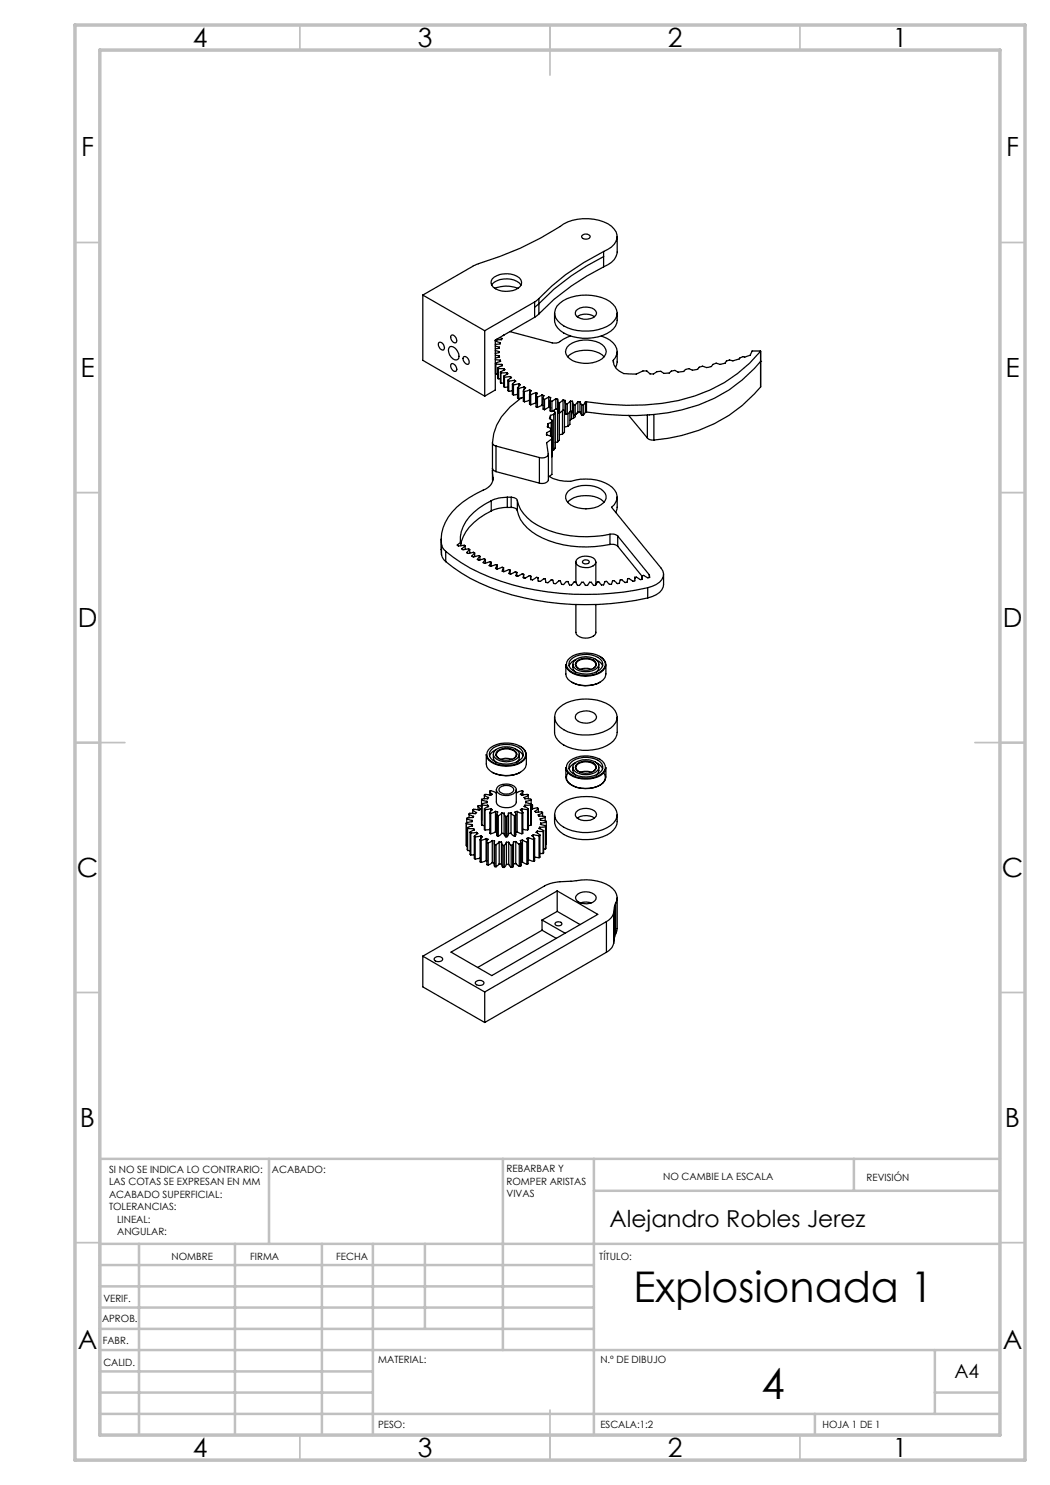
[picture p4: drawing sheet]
<svg xmlns="http://www.w3.org/2000/svg" width="210mm" height="297mm" viewBox="0 0 210 297" stroke-linecap="round" stroke-linejoin="round" font-family="sans-serif">
<g fill="none" stroke="#c0c0c0" stroke-width=".35">
<path d="M60 5v5M110 5v10M160 5v5M15 48.5h5M200 48.5h5M15 98.5h5M200 98.5h5M15 148.5h10M195 148.5h10M15 198.5h5M200 198.5h5M15 248.5h5"/>
<path d="M200 248.5h5M60 287v5M110 282v10M160 287v5"/>
</g>
<g fill="none" stroke="#c0c0c0" stroke-width=".5">
<path d="M53.8 231.8v17M100.6 231.8v38.2M118.8 231.8v55.2M118.8 238.2h81.2M170.8 231.8v6.4M200 231.8h-180v55.2M20 248.8h180M20 257.3h98.8M20 253h98.8M27.8 248.8v38.2M47 248.8v38.2M64.4 248.8v38.2"/>
<path d="M74.6 248.8v38.2M85 248.8v17M20 265.8h98.8M20 261.5h98.8M20 278.5h54.6M20 274.3h54.6M20 270h180M187 278.5h13M187 270v12.8M20 282.8h180M163 282.8v4.2"/>
</g>
<path d="M15 5h190v287h-190zM20 10h180v277h-180z" fill="none" stroke="#c0c0c0" stroke-width=".7"/>
<g fill="none" stroke="#000" stroke-width=".25">
<path d="M84.6 59l12.3 7.1M84.6 59v13.1l12.3 7.1M98.3 57a4 4 0 0 1 5.1-.7l.8 .7M98.5 55.8a4.2 4.2 0 0 1 5.7 .2 1.37 1.37 0 0 1-1 1.9 4.2 4.2 0 0 1-4.8-.9l-.2-.4zM98.9 57.6l.5-.1a6.7 6.7 0 0 1 4.2 .1M107.8 59.7l-.9 .7M107.8 59.7v3.1M116.4 47.1a1.04 1.04 0 0 1 1.6 .2 1 1 0 0 1-1.7 0zM120.7 50.3a4 4 0 0 0 2.7-2.6 3.4 3.4 0 0 0-2.6-3.3 9.5 9.5 0 0 0-8.8 .9 70.8 70.8 0 0 1-16.8 7.6l-10.6 6.1M120.7 50.3a44.1 44.1 0 0 0-12.9 9.4M120.7 51.3a44.8 44.8 0 0 0-13.2 9.7l-.6 .4M120.7 53.4a46.1 46.1 0 0 0-12.9 9.4"/>
<path d="M120.7 50.3v3.1M123.4 47.3v3.1a3.6 3.6 0 0 1-2.7 3M87.7 68.6l.1-.1a1.01 1.01 0 0 1 .9 1.5 1.05 1.05 0 0 1-1-1.4zM89.9 69.4a1.58 1.58 0 0 1 1.9 1.4v.8l-.3 .3a1.51 1.51 0 0 1-1.8-1.4v-.5zM90.3 72.7a1.02 1.02 0 0 1 .9 1.6 1.01 1.01 0 0 1-.9-1.6zM90.3 67a1.02 1.02 0 0 1 .9 1.5 1.01 1.01 0 0 1-.9-1.5zM92.8 71.3a1.01 1.01 0 0 1 .9 1.5 1.02 1.02 0 0 1-.9-1.5zM96.9 66.1v13.1M99.1 71.9l.9 .1M99.1 71l.8 .2M99.1 70.1l.7 .2v.2M99.1 69.2l.8 .2-.1 .3-.7 .1"/>
<path d="M99.1 72.6l.1 .2M99.1 72.6l.1 2.3M99.2 72.8l1.2 .1M99.2 74.9h.3M99.2 72.8v2.1M99.4 67.8v.2M99.5 73.5l.1 .2M99.5 73.5l.1 2.2M99.6 73.7h1.2M99.6 75.7l.5 .1M99.6 73.7v2M99.8 70.5l-.7 .2"/>
<path d="M99.8 70.3v.2M99.9 71.2v.2l-.8 .2M99.9 71.2v.2M99.9 67.5l.5 .2-.1 .2-1 .1-.2 .2 1 .3-.1 .3-.9 .1M100 72l.1 .3-1 .3M100 72v.3M100.1 74.4l.1 .2M100.1 74.4l.1 2.2M100.2 76.6h.6M100.2 74.6v2M100.4 72.9l.1 .2-1 .4M100.4 72.9v.3"/>
<path d="M100.8 75.2l.1 .2M100.8 75.2v2.1l.1 .2M100.8 67l-.2 .1M100.8 73.7l.2 .2-.9 .5M100.8 73.7v.3M100.9 75.4v2.1M101.4 74.5l.2 .3-.8 .4M101.4 74.5l-1.2 .1M101.4 74.5v.4M101.6 76.1l.1 .1M101.6 76.1v2l.1 .2M101.6 77.4l-.7 .1"/>
<path d="M101.7 76.2v2.1M102 66.3l8.5 2.3a1.76 1.76 0 0 0 1.5-.3l2.1-1.1M102.1 75.3l.2 .2-.7 .6M102.1 75.3l-1.2 .1M102.1 75.3v.4M102.5 76.8l.2 .2M102.5 76.8v2.1l.2 .1M102.5 78.2l-.8 .1M102.7 77v2M102.9 76.1l.3 .1-.7 .6M102.9 76.1l-1.2 .1M102.9 76.1v.3"/>
<path d="M103.5 77.5l.3 .2M103.5 77.5v2.1l.3 .1M103.5 78.8l-.8 .2M103.8 77.7v2M103.8 76.8l.3 .1-.6 .6M103.8 76.8l-1.1 .2M103.8 76.8v.4M104.2 79.6a11.7 11.7 0 0 0-5.7 8.9M104.7 78.2l.2 .1M104.7 78.2v2.1l.2 .1M104.7 79.5l-.9 .2M104.8 77.4l.3 .2-.4 .6"/>
<path d="M104.8 77.4l-1 .3M104.8 77.4v.5M104.9 78.3v2.1M105.9 78.8l.3 .1M105.9 78.8v2.1l.3 .1M105.9 78l.3 .1a.27 .27 0 0 1 0 .3 .27 .27 0 0 1-.2 .2l-.1 .2M105.9 78l-1 .3M105.9 78v.7M106.2 78.9v2.1M106.9 63.5l-7.8 4.5v10l-2.2 1.2M106.9 60.4l-10 5.7M106.9 60.4v3.1"/>
<path d="M107.1 78.5l.3 .1a.28 .28 0 0 1 .1 .3 .28 .28 0 0 1-.2 .2l-.1 .2M107.1 78.5l-.9 .4M107.1 78.5v2.1l-.9 .4M107.2 79.3l.3 .1M107.2 79.3v2.1l.3 .1M107.5 79.4v2.1M107.8 62.8l-.9 .7M108.4 79l.4 .1-.2 .7M108.4 79l-.9 .4M108.4 79v2M108.6 79.8l.3 .1M108.6 79.8v2l.3 .1"/>
<path d="M108.9 79.9v2M109.7 79.4l.4 .1v.7l.3 .1M109.7 79.4l-.8 .5M109.7 79.4v2.1M110.9 62.6a3.6 3.6 0 0 0 2.7 4.4 9.2 9.2 0 0 0 9.1-1.2 3.4 3.4 0 0 0 .7-3.2M111.2 79.8h.3l.1 .7M111.2 79.8l-.8 .5M111.2 79.8v2M111.4 61.2a8.2 8.2 0 0 1 8-1.9 4.8 4.8 0 0 1 3.9 2.6 2.85 2.85 0 0 1-1.9 3.4 9.5 9.5 0 0 1-9.3-.6 2.39 2.39 0 0 1-.7-3.5zM113.5 69.4a5.7 5.7 0 0 1 7.4 0 1.75 1.75 0 0 1-1 2.7 6.1 6.1 0 0 1-6-.4 1.59 1.59 0 0 1-.4-2.3zM113.5 71.4a5.7 5.7 0 0 1 7.3 0M115.2 62.1a2.95 2.95 0 0 1 4 .1 .93 .93 0 0 1-.6 1.4 2.82 2.82 0 0 1-3.5-.7z"/>
<path d="M115.4 63.4a3.1 3.1 0 0 1 3.5 0M120.3 67.2a4.1 4.1 0 0 1 3.1 3.1l-.3 1.2-.4 .6M122.7 72.1v.4M123.4 70.3v2.1l-.2 1M152.1 70.2h-1.7l-.4 .8-1.1 .4-.3-.1-.6 .3a2.37 2.37 0 0 1-2.1 .4l-.6 .2-.3 .4-1 .3-.8-.3-.6 .3a1.54 1.54 0 0 1-2.1 .3l-.7 .2-.3 .5-.5 .1h-.5l-.7-.3-.7 .2-.4 .4-1.1 .1-.6-.3-.7 .1a1.58 1.58 0 0 1-2.1 .1h-.8l-.7 .5h-.7l-.6-.6h-.8l-1.4 .6h-1.4a2.96 2.96 0 0 1-3.1-2.7M152.1 70.2a29.1 29.1 0 0 1-19.7 10.5 53.1 53.1 0 0 1-15.1-.3M152.1 72.3a28.7 28.7 0 0 1-18.5 10.2l-2.8 .4M152.1 70.2v7.2a30.2 30.2 0 0 1-21.3 10.6M152.1 72.3h.1M98.5 94.1l.1 1.4M98.5 93.7a.8 .8 0 0 0 .7 .6M98.5 88.5a.8 .8 0 0 0 .7 .7"/>
<path d="M98.5 88.5v7.6M98.6 95.5a2.58 2.58 0 0 1-2 2.5 15.3 15.3 0 0 0-7.5 6.5 7.5 7.5 0 0 0-.8 4.4M98.6 95.5v.5M99.2 94.3l8.7 2.3M99.2 89.2l8.7 2.3M99.2 89.2v5.1M101.5 99.4a6.9 6.9 0 0 0-3.3 .8M101.5 99.4h.7M101.5 99.4v2.1M102.2 99.4a1.2 1.2 0 0 1 1.3 .7M102.2 99.4v2.1M105.9 80l-1 .4"/>
<path d="M107.9 91.5v5.1M108.4 81l-.9 .5M108.4 81l.2 .1M109.3 86.5v.5l1.1 .3v7.6l-.5 .4M109.3 86.5v.5M109.6 84.7l-.1 .7 .7 .3M109.6 84.7v.7M109.7 90.9v5.1a1.35 1.35 0 0 1-1.8 .6M109.7 95.2a7.7 7.7 0 0 0 6.4 .6 7.8 7.8 0 0 1 6.8 2.2 2.33 2.33 0 0 1-.6 3.5l9.9 12.1a2.07 2.07 0 0 1-1 3.3l-1.7 .6M109.7 81.5l-.8 .4M109.7 81.5l.4 .1M110.1 80.1v2.1l.3 .1"/>
<path d="M110.1 83.1l-.2 .6 .6 .4M110.1 86.1l-.8 .4M110.1 83.1v.8M110.1 86.1v1.1M110.2 85.7l-.1 .4M110.2 85.7v1.6M110.2 84.5l-.6 .2M110.2 84.5v2.8M110.4 87.8l-1.1 .7 .3 2.3a1.06 1.06 0 0 1-1.4 .8l-.3-.1M110.4 80.3v2M110.5 84.1l-.3 .4M110.5 84.1l-.1 7.3"/>
<path d="M110.6 82.2l.5 .3M110.7 82.9l-.6 .2M110.7 82.9v7.1M110.7 90l-.2 .1M110.8 82.1v.2M111.1 82.5l-.4 .4M111.1 82.5v7.1l-.4 .4M111.2 81.8l-.8 .5M111.2 81.8l.3 .1M111.5 81.9v6.5M111.5 88.4l-.4 .1M111.5 80l.1 2.5"/>
<path d="M111.6 80.5l.3 .1M111.6 82.5l.3 .1M111.6 80.5v2M111.9 82.6v5.4l-.4 .4M111.9 80.6v2M112.5 82.2v4.6M112.5 86.8l-.6 .2M112.6 80l.4 .1M112.6 80l-.7 .6M112.6 82.1l-.7 .5M112.6 82.1h.4M112.6 80v2.1"/>
<path d="M112.9 82.1v4.4l-.4 .3M113 80.1l.1 .6M113 82.1l.1 .7M113 80.1v2M113.1 80.7l.4 .1M113.1 82.8h.4M113.1 80.7v2.1M113.5 80.8v2M113.6 82.8v2.5M113.6 85.3l-.7 .1M113.6 98.2a5.9 5.9 0 0 1 7.1 0 1.62 1.62 0 0 1-.5 2.8 5.9 5.9 0 0 1-6.5-.4 1.58 1.58 0 0 1-.1-2.4zM114 82.4v2.5l-.4 .4"/>
<path d="M114.1 80.2l.4 .1M114.1 80.2l-.6 .6M114.1 82.2l-.6 .6M114.1 82.2l.4 .1M114.1 80.2v2M114.3 83.8l-.3 .3M114.3 82.3v1.5M114.5 80.3l.2 .6M114.5 82.3l.1 .3a.35 .35 0 0 0 .4 .4M114.5 80.3v2M114.7 83.7l-.4 .1M114.7 80.9l.3 .1"/>
<path d="M114.7 80.9v2.8M115 81v2M115.6 80.3l.4 .1M115.6 80.3l-.6 .7M115.6 82.4l-.6 .6M115.6 82.4h.4M115.6 80.3v2.1M115.6 82.5l-.5 .5v.3l-.4 .4M115.6 82.4v.1M116 80.4l.3 .6M116 82.4l.3 .6M116 80.4v2"/>
<path d="M116 82.4l-.4 .1M116.3 81h.4M116.3 83h.4M116.3 81v2M116.7 81v2M117.1 80.4h.2M117.1 80.4l-.4 .6M117.1 82.4l-.4 .6M117.1 82.4h.2M117.1 80.4v2M117.3 82.4a56.1 56.1 0 0 0 13.5 .5M117.3 80.4v2"/>
<path d="M123.4 99.4v2.1l-.2 1M125.7 83.1l3.8 4.5M129.5 87.6a1.44 1.44 0 0 0 1.3 .4M129.5 83v4.6M130.8 82.9v5.1M88.2 107.8l.1 3.1M88.3 108.9l.2 .6 .6 .8M88.3 110.9l.4 .9 .4 .5M88.3 108.9v2M89.1 110.3a39.8 39.8 0 0 0 20.5 8.1 56.8 56.8 0 0 0 19.9-.9M89.1 112.3a39.8 39.8 0 0 0 20.5 8.1 56.8 56.8 0 0 0 19.9-.8M89.1 110.3v2"/>
<path d="M92.2 108.4l-.8 .6 .3 .2 1.2-.2 .1 .2M92.2 108.4v.7M93 109.2l-.6 .6 .1 .1a.48 .48 0 0 0 .7 0l.5-.2 .2 .2M93 109.2v.7M93.9 109.9l-.6 .6 .3 .2 1.1-.2 .2 .1M93.9 109.9v.7M94.9 110.6l-.5 .6 .1 .1a.43 .43 0 0 0 .7 0l.5-.2 .3 .2M94.9 110.6v.7M96 111.3l-.5 .6a1.41 1.41 0 0 0 1.4-.1l.2 .1M96 111.3v.7M97.1 111.9l-.2 .2a.28 .28 0 0 0-.2 .2 .28 .28 0 0 0 .1 .3l.1 .1 1.1-.3 .2 .1M97.1 111.9v.7"/>
<path d="M98.2 100.2a10.9 10.9 0 0 0-5.9 6.1l-.2 1 .1 1.1M98.2 112.5l-.4 .6 .3 .2 1.1-.4 .2 .1M98.2 102.2a10.9 10.9 0 0 0-5.9 6.2l-.1 .4M98.2 100.2v2M98.2 112.5v.7M99.4 113l-.3 .7 .3 .1M99.4 113v.8M100.7 113.6l-.3-.2-1 .4M100.7 113.6l-.1 .1a.38 .38 0 0 0-.1 .6 .38 .38 0 0 0 .6-.1l.6-.3 .3 .1M100.7 113.6v.7M101.5 101.5a6.9 6.9 0 0 0-3.3 .7M101.5 101.5h.7"/>
<path d="M102 114v.2a.36 .36 0 0 0-.1 .6 .36 .36 0 0 0 .6-.2l.5-.2 .4 .1M102 114v.8M102.2 101.5a1.09 1.09 0 0 1 1.3 .7M103.4 114.5l-.1 .1a.38 .38 0 0 0 0 .6 .38 .38 0 0 0 .6-.1l.5-.3 .3 .1M103.4 114.5v.7M103.5 100.1a7.9 7.9 0 0 0 5 5.5 21.8 21.8 0 0 0 13.5 1.3M103.5 102.2a7.9 7.9 0 0 0 5 5.4 21.8 21.8 0 0 0 13.5 1.3M103.5 100.1v2.1M104.7 114.9v.1a.41 .41 0 0 0 .2 .6 .41 .41 0 0 0 .5-.2l.4-.3 .4 .1M104.7 114.9v.7M106.2 115.2v.2a.41 .41 0 0 0 .1 .6 .41 .41 0 0 0 .6-.3l.4-.2h.3M106.2 115.2v.7"/>
<path d="M107.6 115.5v.1M113.5 100.4a5.8 5.8 0 0 1 7.3 0M115.2 112.4v4M115.5 111.8a2.85 2.85 0 0 1 3.5 .1 .8 .8 0 0 1-.4 1.3 2.91 2.91 0 0 1-3.3-.5v-.7zM116.7 112.1l.4-.1a.53 .53 0 0 1 .7 .5l-.6 .3a.52 .52 0 0 1-.7-.5zM119.2 112.4v4.5M122 106.9a1.71 1.71 0 0 1 1.5 .3M122 108.9a1.71 1.71 0 0 1 1.5 .4M122 106.9v2M123.5 107.2l6.4 7.8M123.5 107.2v2.1M123.5 109.3l4.9 5.9"/>
<path d="M127 115.5v.1a.44 .44 0 0 1-.2 .6 .44 .44 0 0 1-.6-.2l-.4-.3h-.3v.2a.46 .46 0 0 1-.3 .6 .46 .46 0 0 1-.6-.3 .36 .36 0 0 0-.5-.2 .36 .36 0 0 0-.2 .4 .46 .46 0 0 1-.4 .3 .46 .46 0 0 1-.5-.4 .39 .39 0 0 0-.4-.1 .39 .39 0 0 0-.3 .5v.1l-.4 .1-.3-.3a.42 .42 0 0 0-.5-.3 .42 .42 0 0 0-.3 .5 .48 .48 0 0 1-.6 .2 .48 .48 0 0 1-.3-.5l-.3-.1a.28 .28 0 0 0-.3 0 .28 .28 0 0 0 0 .3 .45 .45 0 0 1-.5 .4 .45 .45 0 0 1-.4-.4 .42 .42 0 0 0-.5-.2 .42 .42 0 0 0-.3 .4 .5 .5 0 0 1-.5 .2 .5 .5 0 0 1-.3-.5l-.1-.2h-.4l-.1 .2a.51 .51 0 0 1-.5 .5 .51 .51 0 0 1-.5-.5l-.2-.2a.26 .26 0 0 0-.3 0 .26 .26 0 0 0-.1 .3 .5 .5 0 0 1-.6 .3 .5 .5 0 0 1-.4-.6v-.1a.96 .96 0 0 0-.9 .6h-.4l-.1-.3a.4 .4 0 0 0-.3-.4 .4 .4 0 0 0-.5 .2 .46 .46 0 0 1-.6 .3 .46 .46 0 0 1-.2-.6l-.4-.1-.2 .2a.49 .49 0 0 1-.6 .3 .49 .49 0 0 1-.3-.6l-.3-.2-.3 .3a.49 .49 0 0 1-.7 .2 .49 .49 0 0 1-.2-.7M127 115.5v.2M128.4 115.1v.2a.43 .43 0 0 1-.2 .6 .43 .43 0 0 1-.5-.2l-.4-.3-.3 .1M128.4 115.1v.7M129.5 117.5v2.1M129.9 115a.36 .36 0 0 1-.1 .5 .36 .36 0 0 1-.5-.1l-.6-.3h-.3M129.9 115v.5M132.7 114.9v2a2.77 2.77 0 0 1-2.2 2.4l-1 .3M113.6 132a5.4 5.4 0 0 1 6.9-.3 1.59 1.59 0 0 1-.4 2.7 5.7 5.7 0 0 1-6.4-.6 1.42 1.42 0 0 1-.1-1.8zM114.2 131.9a4.7 4.7 0 0 1 6.2 .3 1.44 1.44 0 0 1-1 2.1 4.9 4.9 0 0 1-5.3-.6 1.24 1.24 0 0 1 .1-1.8zM114.4 136.5a5.9 5.9 0 0 0 5.6 0M114.6 132.9a1.43 1.43 0 0 0 .5 1.5"/>
<path d="M114.9 132.1a3.5 3.5 0 0 1 4.8 .4 1.66 1.66 0 0 1-1.8 1.8 3.1 3.1 0 0 1-3.2-1.1v-.7zM115.1 132a2.23 2.23 0 0 0-1.3 1.2M115.2 120.9v5.6a1.58 1.58 0 0 0 1.9 1.1 1.81 1.81 0 0 0 2.1-1.1v-5.6M115.4 132.2a2.74 2.74 0 0 1 3.8 .4 .79 .79 0 0 1-.4 1 2.68 2.68 0 0 1-3.7-.6v-.5zM115.7 133.7a.9 .9 0 0 1-.5-.9 .9 .9 0 0 1 .7-.8 2.7 2.7 0 0 1 3.2 .7 .98 .98 0 0 1-.5 1M116 133.9a3.2 3.2 0 0 1 2.3 0M119.3 132a1.84 1.84 0 0 1 1.2 1.2M119.8 132.9a1.43 1.43 0 0 1-.5 1.5M120.2 131.4a1.66 1.66 0 0 1 1 1.5 1.66 1.66 0 0 1-1 1.6 5.8 5.8 0 0 1-6.6-.6l-.3-.4-.1-.6a3.8 3.8 0 0 0 .4 3 5.7 5.7 0 0 0 7 .1 3.5 3.5 0 0 0 .6-3.1M96.3 160l.1 5.1M96.3 160l1.1 .3v.2M96.9 159l.8 .5-.2 .3h-.8h-.4v.2"/>
<path d="M96.9 159v.7M97.7 150a5.6 5.6 0 0 1 6.9-.4 1.59 1.59 0 0 1-.4 2.8 5.8 5.8 0 0 1-6.4-.5 1.46 1.46 0 0 1-.1-1.9zM98 158.3l.5 .6h-.2a.35 .35 0 0 1-.6 .1l-.7-.1-.1 .1M98 158.3v-.1a1.32 1.32 0 0 1 1.2 .3h.1M98 158.3v.7M98.3 149.9a4.8 4.8 0 0 1 5.8-.1 1.32 1.32 0 0 1-.1 2.2 4.9 4.9 0 0 1-5.8-.3 1.24 1.24 0 0 1 .1-1.8zM98.5 154.5a6.2 6.2 0 0 0 5.6 0M98.7 150.8a1.36 1.36 0 0 0 .5 1.6M99 150.1a3.8 3.8 0 0 1 4.5 0 1.06 1.06 0 0 1-.4 1.8 3.5 3.5 0 0 1-4.4-.7v-.7zM99.2 150a2.23 2.23 0 0 0-1.3 1.2M99.3 157.9v2.5a1.94 1.94 0 0 0 2.4 1.1 1.58 1.58 0 0 0 1.6-1.1v-2.5M99.5 150.2a2.72 2.72 0 0 1 3.8 .4 .96 .96 0 0 1-.9 1.3 2.57 2.57 0 0 1-3.2-.9v-.5z"/>
<path d="M99.6 157.3a2.67 2.67 0 0 1 3.7 .5 1.74 1.74 0 0 1-2.2 1.3 1.68 1.68 0 0 1-1.8-1.2zM99.8 151.7a.88 .88 0 0 1-.5-.9 .88 .88 0 0 1 .6-.7 2.63 2.63 0 0 1 3.3 .6 .95 .95 0 0 1-.5 1M100 157.5a1.99 1.99 0 0 1 2.7 .3 1.4 1.4 0 0 1-1.9 1 .94 .94 0 0 1-1-1zM100.1 151.9a3.2 3.2 0 0 1 2.3 0M103.4 150a1.84 1.84 0 0 1 1.2 1.2M103.9 150.8a1.36 1.36 0 0 1-.5 1.6M104.2 149.4a1.67 1.67 0 0 1 1.1 1.5 1.67 1.67 0 0 1-1.1 1.6 5.9 5.9 0 0 1-6.5-.5l-.3-.5-.1-.6v1.9a2.46 2.46 0 0 0 2.2 2.1 5.2 5.2 0 0 0 5.6-1.4l.2-.7v-1.9M104.6 158.2l-.2-.1-1.1 .4M104.6 158.2l-.5 .7 .2 .1a1.47 1.47 0 0 1 1.4 0M104.6 158.2v.8M105.7 159l-.9 .6 .2 .2h.9h.3v.2M105.7 159v.7"/>
<path d="M106.2 160v5.1M106.2 160l-1.1 .3v.2M110.9 143.4v3.1a3.6 3.6 0 0 0 2.7 2.9 9.2 9.2 0 0 0 9.1-1.2l.7-1.2v-3.6M111.4 142a8.3 8.3 0 0 1 8-2 5 5 0 0 1 3.9 2.7 2.8 2.8 0 0 1-1.9 3.3 9.4 9.4 0 0 1-9.3-.5 2.39 2.39 0 0 1-.7-3.5zM113.2 153.5a2.46 2.46 0 0 0 2.2 2.1 5.8 5.8 0 0 0 5.2-.9l.4-.5 .2-.7a3.4 3.4 0 0 1-.6 3 5.7 5.7 0 0 1-7-.1l-.3-.4-.1-.5zM113.6 152.5a5.6 5.6 0 0 1 6.9-.3 1.58 1.58 0 0 1-.4 2.7 5.8 5.8 0 0 1-6.4-.5 1.46 1.46 0 0 1-.1-1.9zM113.6 154.5a1.56 1.56 0 0 0 .5 2.4 5.8 5.8 0 0 0 6.5-.3 1.45 1.45 0 0 0 .2-2M114.2 152.5a4.8 4.8 0 0 1 5.9-.1 1.32 1.32 0 0 1-.2 2.1 4.9 4.9 0 0 1-5.8-.2 1.24 1.24 0 0 1 .1-1.8zM114.6 153.4a1.36 1.36 0 0 0 .5 1.6M114.9 152.7a3.8 3.8 0 0 1 4.5 0 1.22 1.22 0 0 1 .2 1.3 1.22 1.22 0 0 1-1.1 .7 3.4 3.4 0 0 1-3.8-.9v-.8zM115.1 152.5a2.43 2.43 0 0 0-1.3 1.3M115.2 142.9a2.85 2.85 0 0 1 4 .1 .89 .89 0 0 1-.6 1.3 2.87 2.87 0 0 1-3.5-.7z"/>
<path d="M115.4 152.8a3 3 0 0 1 3.6 .1 .85 .85 0 0 1-.2 1.3 3 3 0 0 1-3.6-.4 .83 .83 0 0 1 .2-1zM115.7 154.3a.88 .88 0 0 1-.5-.9 .88 .88 0 0 1 .7-.8 2.7 2.7 0 0 1 3.2 .7 .89 .89 0 0 1-.5 1M116 154.4l.9-.1 1.4 .1M119.3 152.5a2.26 2.26 0 0 1 1.2 1.3M119.8 153.4a1.36 1.36 0 0 1-.5 1.6M93.3 164.6v.1l1.1 .2M93.3 169.2h.2M93.3 169v.2M93.3 164.6v4.6M93.3 163.8l1.1 .3v.3l-1.1 .2M93.3 163.8v.7M93.5 165.5v.2"/>
<path d="M93.5 165.5v4.6M93.5 165.7h1.2M93.5 170.1h.5M93.5 165.7v4.4M93.8 162.8l.9 .5a.33 .33 0 0 1-.5 .2h-.4a.31 .31 0 0 0-.5 .3M93.8 162.8v.7M94 166.4l.2 .2M94 166.4v4.4l.2 .2M94.2 166.6v4.4M94.4 164.9l.1 .3-1 .3M94.4 164.9v.3M94.5 162l.8 .5-.2 .2h-1.2l-.1 .1"/>
<path d="M94.5 162v.7M94.7 165.7l.2 .3-.9 .4M94.7 165.7v.3M94.9 167.2l.1 .2M94.9 167.2v4.5l.1 .1M94.9 171h-.7M95 167.4v4.4M95.3 166.5l.3 .2-.7 .5M95.3 166.5l-1.1 .1M95.3 166.5v.4M95.6 161.2l.1 .3a.31 .31 0 0 1 .3 .4l-.2 .1-1.1-.1-.2 .1M95.6 161.2l.2-.1 .5 .1"/>
<path d="M95.6 161.2v.8M96 168l.2 .1M96 168v4.4l.2 .1M96 171.6l-1 .2M96.2 167.1l.3 .3-.5 .6M96.2 167.1l-1.2 .3M96.2 167.1v.6M96.2 168.1v4.4M96.4 165.1h.5M96.4 161h1.1M96.4 161v4.1M96.9 161.8v4.1l.1 .1"/>
<path d="M96.9 161.8l.1 .1M97 161.9v4.1M97.2 167.7l.3 .1a.28 .28 0 0 1 .1 .2 .28 .28 0 0 1-.2 .3v.2M97.2 167.7l-1 .4M97.2 172.1l-1 .4M97.2 172.1l.2 .1M97.2 167.7v4.4M97.4 168.5l.2 .1M97.4 168.5v4.4l.2 .1M97.4 160.5l-.8 .2-.3 .1 .1 .2M97.4 160.4v.1M97.5 161l.2 .3-.8 .5"/>
<path d="M97.5 161v.4M97.6 168.6v4.4M98 165.9l-1 .1M98 162.6v4l.1 .2M98 162.6l.1 .1M98.1 161.7l.4 .3-.5 .6M98.1 161.7l-1.1 .2M98.1 161.7v.5M98.1 162.7v4.1M98.5 168.1l.4 .1v.7M98.5 168.1l-.9 .5M98.5 172.5l-.9 .5"/>
<path d="M98.5 172.5l.4 .1M98.5 168.1v4.4M98.8 168.6l.1 4.7M98.9 168.9h.3M98.9 173.3l.3 .1M98.9 168.9v4.4M99.1 166.3l-1 .5M99.1 166.3l.3 .1M99.1 162.3l.5 .1-.2 .4v.3M99.1 162.3l-1 .4M99.1 162.3v4M99.2 168.9v4.5"/>
<path d="M99.4 162.8v4.4M99.4 167.2h.3M99.4 163.1h.3M99.4 163.1v4.1M99.7 163.1v4.1M99.8 168.4h.5M99.8 168.4l-.6 .5M99.8 172.8l-.6 .6M99.8 172.8h.5M99.8 168.4v4.4M100.3 168.4l.3 .7M100.3 172.8l.3 .7"/>
<path d="M100.3 168.4v4.4M100.3 166.6l-.6 .6M100.3 166.6l.6 .1M100.3 162.6h.6v.4l.2 .3M100.3 162.6l-.6 .5M100.3 162.6v4M100.6 169.1h.3M100.6 173.5h.3M100.6 169.1v4.4M100.8 162.7v4.1l.3 .6M100.9 169.1v4.4M101.1 167.4h.3"/>
<path d="M101.1 163.3h.3M101.1 163.3v4.1M101.3 168.4h.4M101.3 168.4l-.4 .7M101.3 172.9l-.4 .6M101.3 172.9h.4M101.3 168.4v4.5M101.4 163.3v4.1M101.7 162.7v4.1l-.3 .6M101.7 168.4l.5 .7M101.7 172.9l.5 .6M101.7 168.4v4.5"/>
<path d="M102.2 166.6l.7 .6M102.2 166.6l-.5 .1M102.2 162.6l.7 .5M102.2 162.6h-.5l-.1 .4-.2 .3M102.2 162.6v4M102.2 169.1v4.4M102.5 169l-.3 .1M102.5 173.5h-.3M102.5 169v4.5M102.7 168.4v4.6l-.2 .5M102.9 163.1v4.1M103.1 167.2h-.2"/>
<path d="M103.1 163.1h-.2M103.1 163.1v4.1M103.2 168.3l.7 .5M103.2 168.3h-.2a.25 .25 0 0 0-.3 .1 .25 .25 0 0 0 0 .3l-.2 .3M103.2 162.8l-.1 4.4M103.2 172.7l.7 .5M103.2 172.7l-.5 .1M103.2 168.3v4.4M103.4 166.3l-.2 .1M103.4 166.3l1 .5M103.4 162.3l-.4 .1 .2 .4-.1 .3M103.4 162.3l1 .4"/>
<path d="M103.4 162.3v4M103.9 168.8v4.4M104.1 168.8h-.2M104.1 173.2h-.2M104.1 168.8v4.4M104.2 168.6l-.1 4.6M104.4 161.7l1.1 .2M104.4 161.7l-.3 .3 .5 .6M104.4 161.7v.5M104.4 162.7v4.1M104.5 168l-.4 .1v.7M104.5 168l.9 .4"/>
<path d="M104.5 172.4l.9 .5M104.5 172.4l-.3 .1M104.5 168v4.4M104.6 162.6v4l-.2 .2M104.6 165.9l.9 .1M104.6 162.6l-.2 .1M105 161l-.2 .3 .9 .5M105 161v.4M105.1 160.5l1 .3h.1v.2M105.1 160.4v.1M105.4 168.4v4.5M105.5 161.9v4.1"/>
<path d="M105.6 168.3l-.2 .1M105.6 168.3v4.5l-.2 .1M105.7 161.8v4.1l-.2 .1M105.7 161.8l-.2 .1M105.7 167.5l1 .3M105.7 167.5l-.4 .2 .3 .6M105.7 167.5v4.4l1 .4M106.2 165.1h-.5M106.2 161h-1.2M106.2 161v4.1M106.2 160.9l.3 .1M106.2 161.7l.1 .1a1.49 1.49 0 0 1 1.4-.1"/>
<path d="M106.5 161l-.3 .5M106.5 161v.8M106.7 166.9l1.1 .2M106.7 166.9l-.3 .2 .5 .6M106.7 166.9v.5M106.7 167.8v4.5M106.9 167.7l-.2 .1M106.9 167.7v4.5l-.2 .1M106.9 171.4l.9 .2M107.5 166.2l1.1 .1M107.5 166.2l-.3 .3 .8 .5M107.5 166.2v.4"/>
<path d="M107.7 161.7l-.7 .6 .2 .2 .6-.1a.5 .5 0 0 1 .7 .1M107.7 161.7v.7M107.8 167.1v4.5M107.9 165.4l-.1 .3 .9 .4M107.9 165.4v.3M108 167l-.2 .1M108 167v4.4l-.2 .2M108 170.7h.6M108.1 164.6v.3l1 .3M108.1 164.6v.3M108.5 162.5l-.9 .5 .1 .1 .1 .2h1.2v.1M108.5 162.5v.7"/>
<path d="M108.6 166.3v4.4M108.7 166.1l-.1 .2M108.7 166.1v4.5l-.1 .1M109 163.4l-1 .4 .1 .3 1.2 .1v.2M109 163.4v.8M109.1 165.4h-1.2M109.1 169.8h-.4M109.1 165.4v4.4M109.1 165.2v.2M109.1 165.2v4.6M109.3 164.4l-1.2 .2M109.3 164.4v4.4h-.2"/>
<path d="M110.9 162.9a3.6 3.6 0 0 0 2.7 4.4 9.9 9.9 0 0 0 8.5-.8 3.4 3.4 0 0 0 1.3-3.6M111.4 178.2v4.1M111.9 160.9a9.2 9.2 0 0 1 10.7 .2 2.42 2.42 0 0 1-.5 4 9.3 9.3 0 0 1-10-.1 2.44 2.44 0 0 1-.2-4.1zM115.2 162.4a2.9 2.9 0 0 1 4 .1 .91 .91 0 0 1-.6 1.3 2.82 2.82 0 0 1-3.5-.7zM115.3 179.1a2.77 2.77 0 0 1 3.8 .1 1.08 1.08 0 0 1-1.1 1.5 2.45 2.45 0 0 1-2.9-.9v-.4zM115.4 163.6a3.2 3.2 0 0 1 3.5 0M123.4 179.6v6.1l-.3 1.1M84.6 191.2v6.2l12.3 7.1M84.6 191.2l12.3 7.2M86.9 191.6a1.04 1.04 0 0 1 1.6 .2 1 1 0 0 1-1.7 0zM90.2 190.4l21.2-12.2 8.2 4.7-21.2 12.2zM95.1 196.4a1.08 1.08 0 0 1 1.7 .2 1.03 1.03 0 0 1-1.8 0z"/>
<path d="M96.9 198.4v6.1M108.4 184v2.1M108.4 186.1l-12.9 7.4M108.4 184l4.6 2.7M108.4 186.1l2.9 1.6M111.1 184.6l.6-.2a.59 .59 0 0 1 .7 .4 .84 .84 0 0 1-1.4 0zM111.4 182.3l-3 1.7M111.4 182.3l4.6 2.6M116.1 180.6a3.3 3.3 0 0 1 2.2 0M121.3 184.3l-24.4 14.1M121.3 184.3v6.2M121.3 190.5l-24.4 14"/>
<path d="M122.7 182.6a2.71 2.71 0 0 1-1.4 1.7M122.7 188.7a2.66 2.66 0 0 1-1.4 1.8M122.7 182.6v6.1M122.9 181.3l-.2 1.3M122.9 181.3v6.1M122.9 187.4l-.2 1.3M123.1 180.7a2.55 2.55 0 0 0-1.1-3.5 11 11 0 0 0-7.5-1l-2.5 .2a7.5 7.5 0 0 0-3.1 .8l-24.3 14M123.1 180.7l-.2 .6M123.1 186.8l-.2 .6M123.1 180.7v6.1"/>
</g>
<g font-size="8.5">
<text x="126.7" y="260.4">Explosionada 1</text>
<text x="152.3" y="279.7">4</text>
</g>
<g font-size="5.3">
<text x="38.5" y="9.5">4</text>
<text x="83.5" y="9.5">3</text>
<text x="133.6" y="9.5">2</text>
<text x="178.6" y="9.5">1</text>
<text x="16.2" y="31.2">F</text>
<text x="201.2" y="31.2">F</text>
<text x="16.1" y="75.5">E</text>
<text x="201.1" y="75.5">E</text>
<text x="15.5" y="125.5">D</text>
<text x="200.5" y="125.5">D</text>
<text x="15.4" y="175.5">C</text>
<text x="200.4" y="175.5">C</text>
<text x="16" y="225.5">B</text>
<text x="201" y="225.5">B</text>
<text x="15.5" y="269.7">A</text>
<text x="200.5" y="269.7">A</text>
<text x="38.5" y="291.5">4</text>
<text x="83.5" y="291.5">3</text>
<text x="133.6" y="291.5">2</text>
<text x="178.6" y="291.5">1</text>
</g>
<text font-size="4.7" x="121.9" y="245.3">Alejandro Robles Jerez</text>
<text font-size="3.9" x="190.9" y="275.5">A4</text>
<g font-size="2">
<text x="21.8" y="234.6">SI NO SE INDICA LO CONTRARIO:</text>
<text x="21.8" y="237.1">LAS COTAS SE EXPRESAN EN MM</text>
<text x="21.8" y="239.6">ACABADO SUPERFICIAL:</text>
<text x="54.4" y="234.6">ACABADO:</text>
<text x="101.3" y="234.5">REBARBAR Y</text>
<text x="101.3" y="237">ROMPER ARISTAS</text>
<text x="101.3" y="239.5">VIVAS</text>
<text x="132.6" y="236">NO CAMBIE LA ESCALA</text>
<text x="173.3" y="236.2">REVISIÓN</text>
<text x="21.8" y="242.1">TOLERANCIAS:</text>
<text x="23.4" y="244.6">LINEAL:</text>
<text x="23.4" y="247.1">ANGULAR:</text>
<text x="34.3" y="252">NOMBRE</text>
<text x="50" y="251.9">FIRMA</text>
<text x="67.2" y="251.9">FECHA</text>
<text x="119.9" y="251.9">TÍTULO:</text>
<text x="20.7" y="260.3">VERIF.</text>
<text x="20.4" y="264.4">APROB.</text>
<text x="20.5" y="268.8">FABR.</text>
<text x="20.7" y="273.1">CALID.</text>
<text x="75.6" y="272.5">MATERIAL:</text>
<text x="120.1" y="272.5">N.º DE DIBUJO</text>
<text x="75.6" y="285.5">PESO:</text>
<text x="120.1" y="285.6">ESCALA:1:2</text>
<text x="164.5" y="285.6">HOJA 1 DE 1</text>
</g>
</svg>
